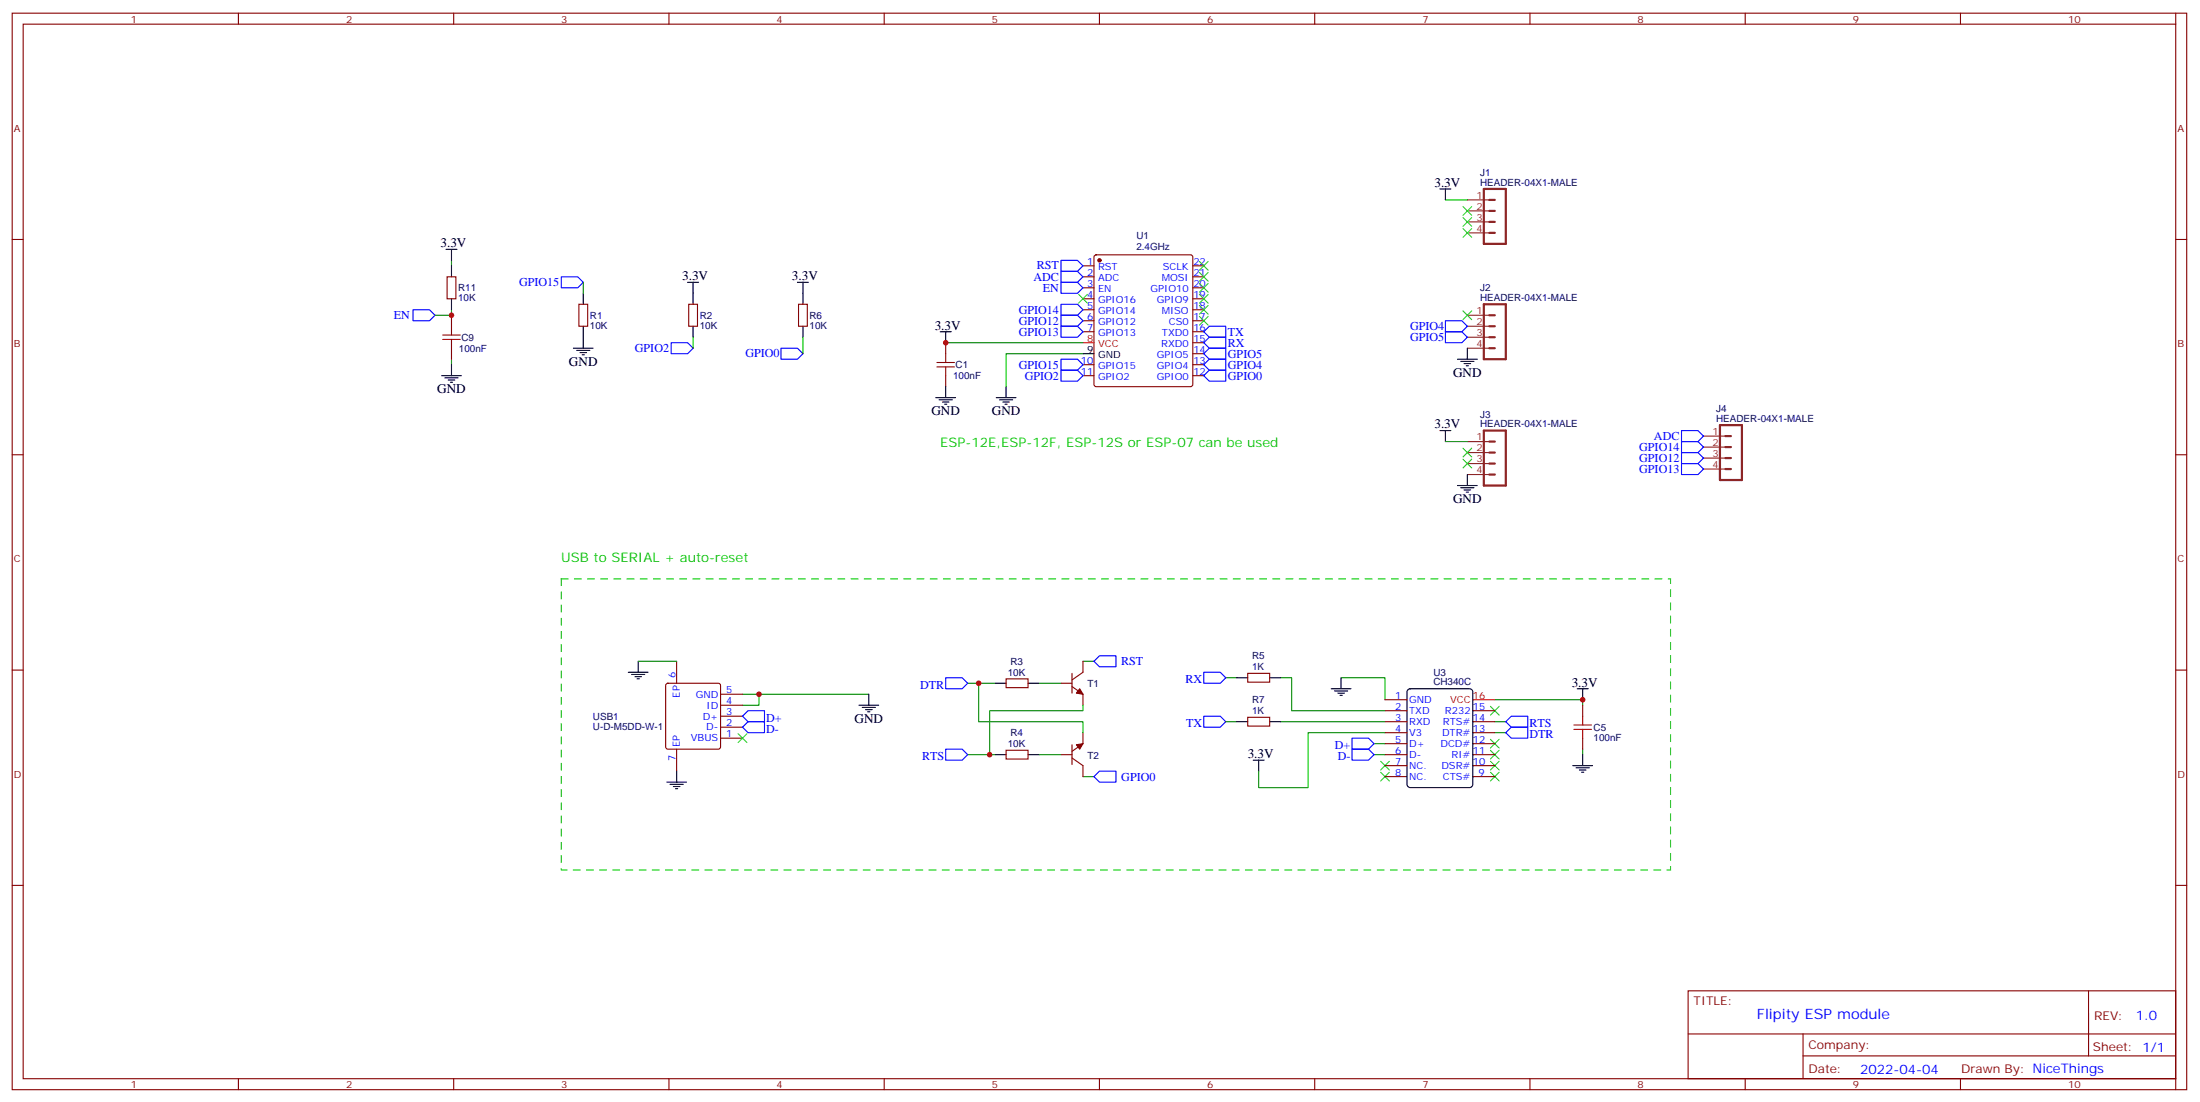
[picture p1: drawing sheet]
<svg xmlns="http://www.w3.org/2000/svg" width="707mm" height="354mm" viewBox="0 0 707 354" stroke-linecap="round" stroke-linejoin="round" font-family="sans-serif">
<g fill="none" stroke="#870000" stroke-width=".35">
<path d="M3.9 4.2h698.5v345.8h-698.5zM7.4 7.8h691.5v338.6h-691.5zM76.6 4.2v3.6M145.7 4.2v3.6M214.9 4.2v3.6M284 4.2v3.6M353.2 4.2v3.6M422.3 4.2v3.6M491.5 4.2v3.6M560.6 4.2v3.6M629.7 4.2v3.6M698.9 4.2v3.6"/>
<path d="M3.9 76.9h3.5M698.9 76.9h3.5M143.6 88.9h2.8v7.1h-2.8zM185.9 97.7h2.9v7.1h-2.9zM221.2 97.7h2.8v7.1h-2.8zM256.5 97.7h2.8v7.1h-2.8zM347.9 85.4h3.5M347.9 88.9h3.5M347.9 92.4h3.5M347.9 96h3.5M347.9 99.5h3.5M351.6 82.1l.5-.3h30.3l.5 .3 .3 .5v40.9l-.3 .5-.5 .2h-30.3l-.5-.3-.2-.4v-40.9z"/>
<path d="M383.2 85.4h3.5M383.2 88.9h3.5M383.2 92.4h3.5M383.2 96h3.5M383.2 99.5h3.5M145 101.2v3.6M145 111.8v3.6M303.8 110.1v3.5M347.9 103h3.5M347.9 106.5h3.5M347.9 117.1h3.5M383.2 103h3.5"/>
<path d="M383.2 106.5h3.5M383.2 117.1h3.5M383.2 113.6h3.5M383.2 110.1h3.5M303.8 120.7v3.5M347.9 120.7h3.5M383.2 120.7h3.5M3.9 146h3.5M698.9 146h3.5M3.9 215.2h3.5M214.1 219.6l.4-.2h16.3l.5 .2 .2 .5v19.8l-.3 .5-.4 .2h-16.3l-.5-.2-.2-.5v-19.8zM217.3 212.4v7"/>
<path d="M323.2 218h7v2.8h-7zM340.8 219.4h3.5M344.3 216.3v6.3M347.9 212.4v3.5l-3.6 2.5M400.8 216.3h7v2.8h-7zM698.9 215.2h3.5M231.5 237.1h7M231.5 233.5h7M231.5 230h7M231.5 226.5h7M231.5 223h7M344.3 220.5l3.6 2.5v3.5"/>
<path d="M344.3 239.2v6.3M347.9 235.3v3.5l-3.6 2.5M400.8 230.4h7v2.8h-7zM444.9 228.2h7M444.9 231.8h7M444.9 235.3h7M444.9 238.8h7M444.9 224.7h7M473.1 228.2h7.1M473.1 231.8h7.1M473.1 235.3h7.1M473.1 238.8h7.1"/>
<path d="M508.4 226.5v3.5M508.4 237.1v3.5M217.3 240.6v7M323.2 240.9h7v2.9h-7zM340.8 242.4h3.5M344.3 243.4l3.6 2.5v3.5M444.9 242.4h7M444.9 245.9h7M444.9 249.4h7M473.1 242.4h7.1M473.1 245.9h7.1M473.1 249.4h7.1"/>
<path d="M3.9 284.3h3.5M698.9 284.3h3.5M542.3 318.2h156.6v28.2h-156.6zM670.9 318.2v20.9M542.3 332.1h156.5M579.2 339.1h119.6M579.2 332.1v14.1M76.6 346.4v3.6M145.7 346.4v3.6M214.9 346.4v3.6M284 346.4v3.6M353.2 346.4v3.6"/>
<path d="M422.3 346.4v3.6M491.5 346.4v3.6M560.6 346.4v3.6M629.7 346.4v3.6M698.9 346.4v3.6"/>
</g>
<g fill="#870000" stroke="#870000" stroke-width=".35">
<path d="M345.8 239.2l2.1-.4-1.1 1.8z"/>
<path d="M346.8 221.2l1.1 1.8-2.1-.4z"/>
<circle cx="353.2" cy="83.6" r=".53"/>
</g>
<path d="M347.9 110.1h3.5M473.1 224.7h7.1" fill="none" stroke="#f00" stroke-width=".35"/>
<g fill="none" stroke="#000" stroke-width=".35">
<path d="M462.5 60.7h3.6M464.3 60.7v3.5M143.3 80.1h3.5M145 80.1v3.5M145 85.4v3.5M145 96v3.5M187.4 94.2v3.5M220.9 90.7h3.5M222.6 90.7v7M256.2 90.7h3.5M257.9 90.7v7M145 117.1v3.6"/>
<path d="M184.2 111.8h6.3M185.2 112.5h4.3M186.3 113.2h2.1M187 113.9h.7M187.4 104.8v7M222.6 104.8v3.5M257.9 104.8v3.5M302 106.5h3.5M303.8 106.5v3.6M347.9 113.6h3.5M468.2 115.4h6.3M469.2 116.1h4.3"/>
<path d="M470.3 116.8h2.1M471 117.5h.7M471.3 111.8v3.6M141.9 120.7h6.3M142.9 121.4h4.2M144 122.1h2.1M144.7 122.8h.7M300.6 127.7h6.4M301.7 128.4h4.2M302.7 129.1h2.1M303.4 129.8h.7M303.8 124.2v3.5"/>
<path d="M320 127.7h6.4M321.1 128.4h4.2M322.1 129.1h2.1M322.8 129.8h.7M323.2 124.2v3.5M462.5 138.3h3.6M464.3 138.3v3.5M468.2 155.9h6.3M469.2 156.6h4.3M470.3 157.3h2.1M471 158h.7M471.3 152.4v3.5"/>
<path d="M201.8 215.9h6.4M202.9 216.6h4.2M203.9 217.3h2.2M204.6 218h.8M205 212.4v3.5M319.7 219.4h3.5M330.2 219.4h3.6M397.3 217.7h3.5M407.8 217.7h3.6M430.8 217.7v3.5M275.9 226.5h6.4M277 227.2h4.2"/>
<path d="M278 227.9h2.1M278.7 228.6h.7M279.1 223v3.5M397.3 231.8h3.5M407.8 231.8h3.6M427.6 221.2h6.4M428.7 221.9h4.2M429.7 222.6h2.1M430.4 223.3h.7M452.2 221.6l.8-.4h19.1l.8 .4 .2 .6v29.7l-.5 .8-.5 .2h-19.1l-.9-.4-.2-.6v-29.7zM506.6 221.2h3.6M508.4 221.2v3.5"/>
<path d="M214.2 251.2h6.3M215.2 251.9h4.3M216.3 252.6h2.1M217 253.3h.7M217.3 247.6v3.6M319.7 242.4h3.5M330.2 242.4h3.6M402.6 244.1h3.5M404.3 244.1v3.5M505.2 245.9h6.4M506.3 246.6h4.2M507.3 247.3h2.1"/>
<path d="M508 248h.7M508.4 242.4v3.5"/>
</g>
<g fill="none" stroke="#008700" stroke-width=".35">
<path d="M464.3 64.2h7M145 99.5v1.7h-5.3M145 83.6v1.8M187.4 90.7v3.5M145 115.4v1.7M222.6 108.3v3.5M257.9 108.3v5.3M303.8 110.1h44.1M347.9 113.6h-24.7v10.6M464.3 141.8h7M205 212.4h12.3M310.8 219.4h8.9"/>
<path d="M314.4 219.4v12.4h33.5v3.5M333.8 219.4h7M347.9 212.4h3.5M393.7 217.7h3.6M411.4 217.7h3.5v10.5h30M430.8 217.7h14.1v7M238.5 223h40.6M243.8 223v3.5h-5.3M347.9 226.5v1.7h-30v14.2M393.7 231.8h3.6M411.4 231.8h33.5M441.4 238.8h3.5"/>
<path d="M444.9 235.3h-24.7v17.6h-15.9v-5.3M480.2 224.7h28.2v1.8M480.2 231.8h3.5M480.2 235.3h3.5M310.8 242.4h8.9M333.8 242.4h7M347.9 249.4h3.5M441.4 242.4h3.5M508.4 240.6v1.8"/>
</g>
<g fill="none" stroke="#00f" stroke-width=".35">
<path d="M132.7 99.5h5.3l1.7 1.7-1.7 1.8h-5.3zM180.3 88.9h5.3l1.8 1.8-1.8 1.7h-5.3zM340.8 83.6h5.3l1.8 1.8-1.8 1.7h-5.3zM340.8 90.7h5.3l1.8 1.7-1.8 1.8h-5.3zM340.8 97.7h5.3l1.8 1.8-1.8 1.7h-5.3zM340.8 87.1h5.3l1.8 1.8-1.8 1.8h-5.3zM215.6 110.1h5.3l1.7 1.7-1.7 1.8h-5.3zM250.9 111.8h5.3l1.7 1.8-1.7 1.8h-5.3zM340.8 115.4h5.3l1.8 1.7-1.8 1.8h-5.3zM340.8 118.9h5.3l1.8 1.8-1.8 1.7h-5.3zM340.8 104.8h5.3l1.8 1.7-1.8 1.8h-5.3zM340.8 101.2h5.3l1.8 1.8-1.8 1.8h-5.3z"/>
<path d="M386.7 110.1l1.7-1.8h5.3v3.5h-5.3zM386.7 117.1l1.7-1.7h5.3v3.5h-5.3zM388.4 104.8h5.3v3.5h-5.3l-1.7-1.8zM388.4 111.8h5.3v3.6h-5.3l-1.7-1.8zM388.4 118.9h5.3v3.5h-5.3l-1.7-1.7zM464.3 103h5.3l1.7 1.8-1.7 1.7h-5.3zM464.3 106.5h5.3l1.7 1.8-1.7 1.8h-5.3zM540.1 138.3h5.3l1.8 1.8-1.8 1.7h-5.3zM540.1 148.9h5.3l1.8 1.7-1.8 1.8h-5.3zM540.1 145.3h5.3l1.8 1.8-1.8 1.8h-5.3zM540.1 141.8h5.3l1.8 1.8-1.8 1.7h-5.3zM303.8 217.7h5.3l1.7 1.7-1.7 1.8h-5.3z"/>
<path d="M353.2 210.6h5.3v3.5h-5.3l-1.8-1.7zM386.7 215.9h5.3l1.7 1.8-1.7 1.7h-5.3zM240.3 228.2h5.3v3.6h-5.3l-1.8-1.8zM240.3 231.8h5.3v3.5h-5.3l-1.8-1.8zM386.7 230h5.3l1.7 1.8-1.7 1.7h-5.3zM434.3 237.1h5.3l1.8 1.7-1.8 1.8h-5.3zM485.5 233.5h5.2v3.6h-5.2l-1.8-1.8zM485.5 230h5.2v3.5h-5.2l-1.8-1.7zM303.8 240.6h5.3l1.7 1.8-1.7 1.7h-5.3zM353.2 247.6h5.3v3.6h-5.3l-1.8-1.8zM434.3 240.6h5.3l1.8 1.8-1.8 1.7h-5.3z"/>
</g>
<g fill="none" stroke="#3c3" stroke-width=".35">
<path d="M469.9 66.3l2.9 2.8M469.9 69.9l2.9 2.8M469.9 73.4l2.9 2.8M472.8 66.3l-2.9 2.8M472.8 69.9l-2.9 2.8M472.8 73.4l-2.9 2.8M346.5 94.5l2.8 2.9M349.3 94.5l-2.8 2.9M385.3 84l2.8 2.8M385.3 87.5l2.8 2.8M385.3 91l2.8 2.8M385.3 94.5l2.8 2.9"/>
<path d="M385.3 98.1l2.8 2.8M388.1 87.5l-2.8 2.8M388.1 84l-2.8 2.8M388.1 91l-2.8 2.8M388.1 94.5l-2.8 2.9M388.1 98.1l-2.8 2.8M469.9 99.8l2.9 2.9M472.8 99.8l-2.9 2.9M385.3 101.6l2.8 2.8M388.1 101.6l-2.8 2.8M469.9 143.9l2.9 2.9M469.9 147.5l2.9 2.8"/>
<path d="M472.8 143.9l-2.9 2.9M472.8 147.5l-2.9 2.8M237.1 235.7l2.8 2.8M239.9 235.7l-2.8 2.8M478.8 226.8l2.8 2.9M478.8 237.4l2.8 2.8M481.6 226.8l-2.8 2.9M481.6 237.4l-2.8 2.8M443.5 248l2.8 2.8M443.5 244.5l2.8 2.8M446.3 248l-2.8 2.8M446.3 244.5l-2.8 2.8"/>
<path d="M478.8 240.9l2.8 2.9M478.8 244.5l2.8 2.8M478.8 248l2.8 2.8M481.6 240.9l-2.8 2.9M481.6 244.5l-2.8 2.8M481.6 248l-2.8 2.8"/>
</g>
<path d="M180.3 185.9h356.3v93.5h-356.3z" fill="none" stroke="#0c0" stroke-width=".35" stroke-dasharray="2.1 2.1"/>
<g fill="none" stroke="#8c2424" stroke-width=".71">
<path d="M476.6 60.7h7.1v17.6h-7.1zM478.4 71.3h1.8M478.4 67.7h1.8M478.4 64.2h1.8M478.4 74.8h1.8M476.6 97.7h7.1v17.7h-7.1zM478.4 108.3h1.8M478.4 104.8h1.8M478.4 101.2h1.8M478.4 111.8h1.8M476.6 138.3h7.1v17.6h-7.1zM552.5 136.5h7v17.7h-7z"/>
<path d="M478.4 148.9h1.8M478.4 145.3h1.8M478.4 141.8h1.8M478.4 152.4h1.8M554.2 147.1h1.8M554.2 143.6h1.8M554.2 140.1h1.8M554.2 150.6h1.8"/>
</g>
<g fill="none" stroke="#8c2424" stroke-width=".35">
<path d="M471.3 64.2h7.1M471.3 67.7h7.1M471.3 71.3h7.1M471.3 74.8h7.1M471.3 101.2h7.1M471.3 104.8h7.1M471.3 108.3h7.1M471.3 111.8h7.1M471.3 141.8h7.1M471.3 145.3h7.1M471.3 148.9h7.1M471.3 152.4h7.1"/>
<path d="M547.2 140.1h7M547.2 143.6h7M547.2 147.1h7M547.2 150.6h7"/>
</g>
<path d="M142.2 109h5.6M142.2 107.6h5.6M145 104.8v2.8M145 109v2.8M301 117.8h5.6M301 116.4h5.6M303.8 113.6v2.8M303.8 117.8v2.9M505.6 234.2h5.6M505.6 232.8h5.6M508.4 230v2.8M508.4 234.2v2.9" fill="none" stroke="#a10000" stroke-width=".35"/>
<g fill="#c00">
<circle cx="314.4" cy="219.4" r=".88"/>
<circle cx="317.9" cy="242.4" r=".88"/>
<circle cx="145" cy="101.2" r=".88"/>
<circle cx="243.8" cy="223" r=".88"/>
<circle cx="508.4" cy="224.7" r=".88"/>
<circle cx="303.8" cy="110.1" r=".88"/>
</g>
<text font-size="4.6" fill="#00f" x="564.3" y="327.2">Flipity ESP module</text>
<g font-size="4.2">
<text x="460.8" y="60">3.3V</text>
<text x="141.5" y="79.4">3.3V</text>
<text x="219.1" y="90">3.3V</text>
<text x="254.4" y="90">3.3V</text>
<text x="300.2" y="105.8">3.3V</text>
<text x="182.8" y="117.5">GND</text>
<text x="466.8" y="121">GND</text>
<text x="140.4" y="126.3">GND</text>
<text x="299.2" y="133.3">GND</text>
<text x="318.6" y="133.3">GND</text>
<text x="460.8" y="137.6">3.3V</text>
<text x="466.8" y="161.6">GND</text>
<text x="504.9" y="220.5">3.3V</text>
<text x="274.5" y="232.1">GND</text>
<text x="400.8" y="243.4">3.3V</text>
</g>
<g font-size="4.2" fill="#0c0">
<text x="302" y="143.6">ESP-12E,ESP-12F, ESP-12S or ESP-07 can be used</text>
<text x="180.3" y="180.6">USB to SERIAL + auto-reset</text>
</g>
<g font-size="4.2" fill="#00f">
<text x="686.1" y="327.5">1.0</text>
<text x="597.5" y="344.8">2022-04-04</text>
</g>
<g font-size="3.9" fill="#00f">
<text x="333.1" y="86.5">RST</text>
<text x="166.7" y="91.9">GPIO15</text>
<text x="332" y="90.1">ADC</text>
<text x="335" y="93.7">EN</text>
<text x="327.2" y="100.7">GPIO14</text>
<text x="126.5" y="102.5">EN</text>
<text x="327.2" y="107.8">GPIO13</text>
<text x="327.2" y="104.3">GPIO12</text>
<text x="394.4" y="107.9">TX</text>
<text x="452.9" y="106.1">GPIO4</text>
<text x="203.9" y="113.1">GPIO2</text>
<text x="394.4" y="111.4">RX</text>
<text x="452.9" y="109.6">GPIO5</text>
<text x="239.4" y="114.8">GPIO0</text>
<text x="327.2" y="118.4">GPIO15</text>
<text x="394.4" y="114.9">GPIO5</text>
<text x="394.4" y="118.4">GPIO4</text>
<text x="329.2" y="121.9">GPIO2</text>
<text x="394.4" y="122">GPIO0</text>
<text x="531.3" y="141.3">ADC</text>
<text x="526.5" y="148.4">GPIO12</text>
<text x="526.5" y="144.8">GPIO14</text>
<text x="526.5" y="151.9">GPIO13</text>
<text x="360.1" y="213.6">RST</text>
<text x="295.5" y="221.2">DTR</text>
<text x="380.8" y="219.4">RX</text>
<text x="246.1" y="231.8">D+</text>
<text x="381" y="233.5">TX</text>
<text x="491.3" y="233.5">RTS</text>
<text x="246.1" y="235.3">D-</text>
<text x="491.3" y="237.1">DTR</text>
<text x="296.2" y="244.1">RTS</text>
<text x="428.8" y="240.6">D+</text>
<text x="429.7" y="244.1">D-</text>
<text x="360.2" y="250.7">GPIO0</text>
</g>
<g font-size="3.9" fill="#800">
<text x="544" y="322.8">TITLE:</text>
<text x="672.6" y="327.5">REV:</text>
<text x="580.9" y="337">Company:</text>
<text x="672.3" y="337.6">Sheet: 1/1</text>
<text x="580.9" y="344.7">Date:</text>
<text x="630" y="344.8">Drawn By: NiceThings</text>
</g>
<g font-size="3.2" fill="#800">
<text x="42" y="7.2">1</text>
<text x="111.2" y="7.2">2</text>
<text x="180.3" y="7.2">3</text>
<text x="249.4" y="7.2">4</text>
<text x="318.6" y="7.2">5</text>
<text x="387.7" y="7.2">6</text>
<text x="456.9" y="7.2">7</text>
<text x="526" y="7.2">8</text>
<text x="595.2" y="7.2">9</text>
<text x="664.3" y="7.2">10</text>
<text x="4.4" y="42.3">A</text>
<text x="699.4" y="42.3">A</text>
<text x="4.4" y="111.5">B</text>
<text x="699.4" y="111.5">B</text>
<text x="4.4" y="180.6">C</text>
<text x="699.4" y="180.6">C</text>
<text x="4.4" y="249.8">D</text>
<text x="699.4" y="249.8">D</text>
<text x="42" y="349.4">1</text>
<text x="111.2" y="349.4">2</text>
<text x="180.3" y="349.4">3</text>
<text x="249.4" y="349.4">4</text>
<text x="318.6" y="349.4">5</text>
<text x="387.7" y="349.4">6</text>
<text x="456.9" y="349.4">7</text>
<text x="526" y="349.4">8</text>
<text x="595.2" y="349.4">9</text>
<text x="664.3" y="349.4">10</text>
</g>
<g font-size="3.2" fill="#000080">
<text x="475.4" y="59.6">HEADER-04X1-MALE</text>
<text x="475.4" y="56.5">J1</text>
<text x="365" y="76.8">U1</text>
<text x="365" y="80.2">2.4GHz</text>
<text x="147.1" y="93.6">R11</text>
<text x="475.4" y="93.5">J2</text>
<text x="147.1" y="96.7">10K</text>
<text x="475.4" y="96.7">HEADER-04X1-MALE</text>
<text x="189.5" y="105.6">10K</text>
<text x="189.5" y="102.4">R1</text>
<text x="224.8" y="105.6">10K</text>
<text x="224.8" y="102.4">R2</text>
<text x="260" y="105.6">10K</text>
<text x="260" y="102.4">R6</text>
<text x="147.4" y="113">100nF</text>
<text x="148.2" y="109.4">C9</text>
<text x="307" y="118.2">C1</text>
<text x="306.2" y="121.8">100nF</text>
<text x="475.4" y="137.2">HEADER-04X1-MALE</text>
<text x="475.4" y="134.1">J3</text>
<text x="551.3" y="135.5">HEADER-04X1-MALE</text>
<text x="551.3" y="132.3">J4</text>
<text x="324.6" y="213.5">R3</text>
<text x="402.2" y="215.1">1K</text>
<text x="402.2" y="211.8">R5</text>
<text x="323.7" y="217">10K</text>
<text x="349.3" y="220.6">T1</text>
<text x="460.4" y="220.1">CH340C</text>
<text x="460.4" y="217">U3</text>
<text x="402.2" y="225.9">R7</text>
<text x="190.5" y="231.1">USB1</text>
<text x="402.2" y="229.3">1K</text>
<text x="190.5" y="234.3">U-D-M5DD-W-1</text>
<text x="323.7" y="239.9">10K</text>
<text x="324.6" y="236.4">R4</text>
<text x="511.9" y="237.9">100nF</text>
<text x="511.9" y="234.7">C5</text>
<text x="349.3" y="243.6">T2</text>
</g>
<g font-size="3.2" fill="#8d2323">
<text x="474.3" y="63.9">1</text>
<text x="474.3" y="67.4">2</text>
<text x="474.3" y="70.9">3</text>
<text x="474.3" y="74.4">4</text>
<text x="474.3" y="100.9">1</text>
<text x="474.3" y="104.4">2</text>
<text x="474.3" y="107.9">3</text>
<text x="474.3" y="111.5">4</text>
<text x="474.3" y="141.5">1</text>
<text x="550.1" y="139.7">1</text>
<text x="550.1" y="143.2">2</text>
<text x="474.3" y="145">2</text>
<text x="474.3" y="148.5">3</text>
<text x="550.1" y="146.8">3</text>
<text x="474.3" y="152">4</text>
<text x="550.1" y="150.3">4</text>
</g>
<g font-size="3.2" fill="#00f">
<text x="349.2" y="85">1</text>
<text x="349.2" y="88.5">2</text>
<text x="352.7" y="86.8">RST</text>
<text x="373.5" y="86.8">SCLK</text>
<text x="383.3" y="88.5">21</text>
<text x="383.3" y="85">22</text>
<text x="349.2" y="92.1">3</text>
<text x="349.2" y="95.6">4</text>
<text x="352.7" y="90.3">ADC</text>
<text x="352.7" y="93.8">EN</text>
<text x="369.6" y="93.8">GPIO10</text>
<text x="373.2" y="90.3">MOSI</text>
<text x="383.3" y="95.6">19</text>
<text x="383.3" y="92.1">20</text>
<text x="349.2" y="99.1">5</text>
<text x="352.7" y="97.4">GPIO16</text>
<text x="352.7" y="100.9">GPIO14</text>
<text x="371.6" y="97.4">GPIO9</text>
<text x="373.2" y="100.9">MISO</text>
<text x="383.3" y="99.1">18</text>
<text x="349.2" y="102.7">6</text>
<text x="349.2" y="106.2">7</text>
<text x="352.7" y="104.4">GPIO12</text>
<text x="352.7" y="107.9">GPIO13</text>
<text x="373.3" y="107.9">TXD0</text>
<text x="375.4" y="104.4">CS0</text>
<text x="383.3" y="106.2">16</text>
<text x="383.3" y="102.7">17</text>
<text x="373" y="111.5">RXD0</text>
<text x="383.3" y="113.2">14</text>
<text x="383.3" y="109.7">15</text>
<text x="347.2" y="116.8">10</text>
<text x="352.7" y="118.5">GPIO15</text>
<text x="371.6" y="118.5">GPIO4</text>
<text x="371.6" y="115">GPIO5</text>
<text x="383.3" y="116.8">13</text>
<text x="347.2" y="120.3">11</text>
<text x="352.7" y="122.1">GPIO2</text>
<text x="371.6" y="122.1">GPIO0</text>
<text x="383.3" y="120.3">12</text>
<text x="217" y="217.7" transform="rotate(-90 217 217.7)">6</text>
<text x="218.4" y="224.1" transform="rotate(-90 218.4 224.1)">EP</text>
<text x="223.5" y="224">GND</text>
<text x="227" y="227.5">ID</text>
<text x="233.2" y="226.1">4</text>
<text x="233.2" y="222.6">5</text>
<text x="448.2" y="227.9">2</text>
<text x="448.2" y="224.4">1</text>
<text x="452.6" y="225.8">GND</text>
<text x="473.1" y="227.9">15</text>
<text x="225.7" y="231.1">D+</text>
<text x="233.2" y="233.2">2</text>
<text x="233.2" y="229.7">3</text>
<text x="448.2" y="231.4">3</text>
<text x="452.6" y="232.8">RXD</text>
<text x="452.6" y="229.3">TXD</text>
<text x="463.5" y="232.8">RTS#</text>
<text x="464.1" y="229.3">R232</text>
<text x="473.1" y="231.4">14</text>
<text x="218.4" y="239.9" transform="rotate(-90 218.4 239.9)">EP</text>
<text x="221.9" y="238.1">VBUS</text>
<text x="226.9" y="234.6">D-</text>
<text x="233.2" y="236.7">1</text>
<text x="448.2" y="238.5">5</text>
<text x="448.2" y="234.9">4</text>
<text x="452.6" y="239.9">D+</text>
<text x="452.6" y="236.4">V3</text>
<text x="462.7" y="239.9">DCD#</text>
<text x="463.2" y="236.4">DTR#</text>
<text x="473.1" y="234.9">13</text>
<text x="473.1" y="238.5">12</text>
<text x="217" y="244.4" transform="rotate(-90 217 244.4)">7</text>
<text x="448.2" y="245.5">7</text>
<text x="448.2" y="242">6</text>
<text x="452.6" y="243.4">D-</text>
<text x="466.3" y="243.4">RI#</text>
<text x="473.1" y="242">11</text>
<text x="473.1" y="245.5">10</text>
<text x="448.2" y="249.1">8</text>
<text x="452.6" y="250.5">NC.</text>
<text x="452.6" y="246.9">NC.</text>
<text x="463" y="246.9">DSR#</text>
<text x="463.5" y="250.5">CTS#</text>
<text x="474.9" y="249.1">9</text>
</g>
<g font-size="3.2" fill="#f00">
<text x="349.2" y="109.7">8</text>
<text x="352.7" y="111.5">VCC</text>
<text x="465.8" y="225.8">VCC</text>
<text x="473.1" y="224.4">16</text>
</g>
<g font-size="3.2">
<text x="349.2" y="113.2">9</text>
<text x="352.7" y="115">GND</text>
</g>
</svg>
